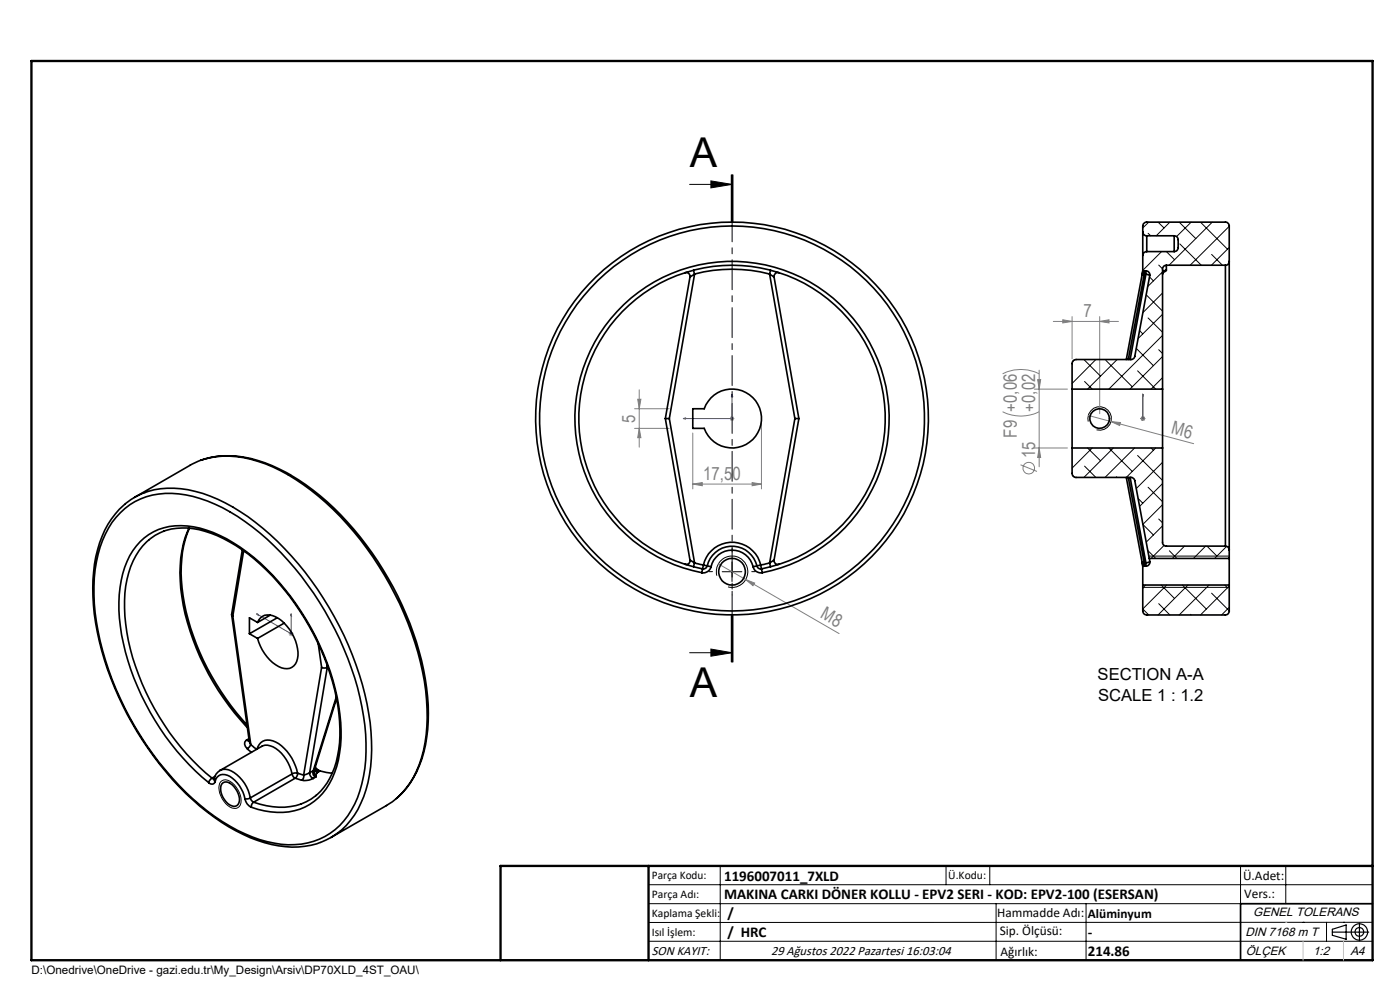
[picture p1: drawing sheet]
<svg xmlns="http://www.w3.org/2000/svg" width="297mm" height="210mm" viewBox="0 0 297 210" stroke-linecap="round" stroke-linejoin="round" font-family="sans-serif">
<g fill="none" stroke="#808080" stroke-width=".21">
<path d="M212.7 79.3a8.6 8.6 0 0 1 7.8 0M220.5 78.5v20.5M223.4 68.2h13.9M225.5 67.8l1.9 .4-1.9 .3zM227.4 67.2v8.9M233.3 68.2l2-.4v.7zM233.3 67.2v20.6M134.6 86.7h7.4M134.6 90.9h7.4M135.3 84.7h.7l-.4 2zM135.6 90.9l.4 1.9h-.7zM135.6 82.7v12.2"/>
<path d="M147 91.9v11.8M154.8 88.8h1M154.9 88.4l.7 .7M155.3 88.3v1M155.6 88.4l-.7 .7M161.5 89.8v13.9M212.7 87.3a8.6 8.6 0 0 0 7.8 0M216.5 98.6l3.5 1.4M219.4 82.5h7M219.4 95h7M220.1 80.5h.7l-.3 2zM220.5 95l.3 2h-.7z"/>
<path d="M230.9 88.1l4.8 1.3M235.7 89.4l2 .2-.2 .7zM235.7 89.4l17.5 4.7M241.9 88.8h1.1M242.1 88.4l.7 .7M242.4 88.3v1M242.8 88.4l-.7 .7M147 102.7l2-.3v.6zM147 102.7h14.5M152.4 119.6l5.8 3.3M159.6 102.4l1.9 .3-1.9 .3zM61.2 134.4h1.1"/>
<path d="M61.4 134.1l.7 .7M61.8 133.9v1M62.1 134.1l-.7 .7M158.2 122.9l1.9 .8-.4 .5zM158.2 122.9l19.8 11.5"/>
<circle cx="218.3" cy="99.3" r="1.23"/>
</g>
<g fill="none" stroke="#000" stroke-width=".21">
<path d="M146.3 39.1h9M150.8 38.4l4.5 .7-4.5 .8zM155.1 37.1v10M155.3 37.1v10M155.5 37.1v10M230.9 89.4a2.5 2.5 0 0 1 2.2-3.1 2.5 2.5 0 0 1 2.7 2.7 2.5 2.5 0 0 1-3.2 2.2M155.3 119.2v4.2M243.7 118h17.1M146.3 138.5h9M150.8 137.7l4.5 .8-4.5 .7zM152.1 122.1a3.3 3.3 0 0 1 2.9-4.1 3.3 3.3 0 0 1 3.6 3.6 3.3 3.3 0 0 1-4.2 2.9M153.2 121.3h4.2"/>
<path d="M155.1 130.4v10M155.3 130.4v10M155.5 130.4v10zM242.4 120.1h.7M242.4 124.6h18.4M46.8 165.8a1.69 1.69 0 0 1 2.4 .2 4.7 4.7 0 0 1 1.8 4.8 1.57 1.57 0 0 1-2.7 .1 4.9 4.9 0 0 1-1.7-4.8zM137.6 187.7h153.6M137.6 191.7h153.6M137.6 199.7h153.6M152.8 183.7v20M200.7 183.7v4M210 183.7v4"/>
<path d="M211.3 191.7v12M230.4 191.7v12M263.2 183.7v20M272.8 183.7v8M276.4 195.6h.1M281.4 195.6v4.1M285 195.6h.1M291.2 195.6l-153.6 .1"/>
</g>
<g fill="none" stroke="#000" stroke-width=".25">
<path d="M282.6 197.7h7.8M282.6 197.1l3-.9v3l-3-.8zM288.4 195.8v3.8M106.2 203.7h185"/>
<circle cx="288.4" cy="197.7" r="1.74"/>
<circle cx="288.4" cy="197.7" r=".93"/>
</g>
<path d="M145 88.8l.5-.2v.3zM155.3 83.6l.1 .5h-.2zM155.3 83.6v5.2h-10.3M242.4 83.6v.5v-.5M242.4 88.6v.3zM242.4 83.6v5.2M242.4 88.8h.1M54.4 130.2l.4 .1v.2zM54.4 130.2l7.4 4.2v-4.2M61.8 130.2v.5l-.1-.1z" fill="none" stroke="#00f" stroke-width=".21"/>
<path d="M155.3 117.1v-.8M151.1 121.3h-.7M155.3 125.4v.8M159.5 121.3h.7" fill="none" stroke="#000" stroke-width=".21" stroke-dasharray="15.2 1.3 1.3 1.3"/>
<path d="M155.3 37.1v103.3" fill="none" stroke="#000" stroke-width=".21" stroke-dasharray="6.3 1.3 1.3 1.3" stroke-dashoffset="2.3"/>
<path d="M291.2 191.7h-28v12" fill="none" stroke="#000" stroke-width=".35"/>
<path d="M6.7 12.9h284.5v190.8h-284.5zM137.6 183.7v20M291.2 183.7h-185v20" fill="none" stroke="#000" stroke-width=".5"/>
<path d="M276.4 199.7v4M285 199.7v4" fill="none" stroke="#c0c0c0" stroke-width=".21"/>
<path d="M272.8 195.6h.1" fill="none" stroke="#c0c0c0" stroke-width=".25"/>
<path d="M150.8 38.4l4.5 .7-4.5 .8zM150.8 137.7l4.5 .8-4.5 .7z" fill="#000"/>
<g fill="#00f">
<path d="M155.3 83.6l.1 .5h-.2zM145 88.8l.5-.2v.3z"/>
<path d="M61.8 130.2v.5l-.1-.1zM54.4 130.2l.4 .1v.2zM242.4 83.6v.5zM242.4 88.6v.3zM242.4 83.6v.5zM242.4 88.6v.3z"/>
</g>
<g fill="#808080">
<path d="M158.2 122.9l1.9 .8-.4 .5z"/>
<path d="M235.7 89.4l2 .2-.2 .7z"/>
<path d="M147 102.7l2-.3v.6zM159.6 102.4l1.9 .3-1.9 .3z"/>
<path d="M220.1 80.5h.7l-.3 2zM220.5 95l.3 2h-.7z"/>
<path d="M135.3 84.7h.7l-.4 2zM135.6 90.9l.4 1.9h-.7z"/>
<path d="M225.5 67.8l1.9 .4-1.9 .3zM233.3 68.2l2-.4v.7z"/>
</g>
<g fill="none" stroke="#000" stroke-width=".35">
<path d="M145.3 57.8a.82 .82 0 0 1 1.1 1M146.4 58.8l-5.3 30M147.1 57.3l.3 .8M147.4 58.1l-1 .7M147.4 58.1a31.4 31.4 0 0 1 15.9 0M147.4 58.1l-5.4 30.7M163.3 58.1l.9 .7M163.3 58.1l5.3 30.7M163.5 57.3l-.2 .8M164.2 58.8l5.3 30M165.3 57.8a.85 .85 0 0 0-1.1 1M242.4 49.2a.84 .84 0 0 0 .9 .8"/>
<path d="M242.4 49.2v5M242.4 49.2v-1.3a.84 .84 0 0 1 .9-.8h16.7a.85 .85 0 0 1 .8 .8v7.5M242.4 57.5l-.1 .8M242.4 57.4v.1M242.4 57.5h.7M242.4 54.2v3.3M242.4 57.5l-3.5 18.8M242.7 57.5v.7M242.7 58.2l-.4 .1M242.7 58.2h.4M242.7 58.2l-3.3 18.1M243.1 57.5a.85 .85 0 0 1 .8 .9"/>
<path d="M243.1 58.2l.8 .2M243.1 57.5v.7M243.1 58.2l-3.4 18.1M243.3 53.4a.84 .84 0 0 0-.9 .8M243.3 50v3.4M243.3 53.4h5.8M243.3 50h5.8M243.9 58.4l-3.2 17.2a.79 .79 0 0 1-.8 .7h-11.6a.84 .84 0 0 0-.9 .8v5.4M247.4 57.3a.78 .78 0 0 0-.8 .8l.2-.5M247.4 56.3a.79 .79 0 0 0-.8 .8v25.4M247.4 56.3v1M247.4 57.3l-.7 .4"/>
<path d="M247.4 56.3h12.6M249.1 50a.84 .84 0 0 1 .8 .9v1.6a.84 .84 0 0 1-.8 .9M249.1 50v3.4M260 56.3v59.5M260.8 55.4a.78 .78 0 0 1-.8 .9M260.8 55.4v61.3M42.7 97.6a20.2 20.2 0 0 1 15 1.2 50.5 50.5 0 0 1 19.9 16.7 64.4 64.4 0 0 1 13.2 34 27.5 27.5 0 0 1-3.8 16.6l-1.6 2.1-1.3 1.1M141.1 88.8h.9M141.1 88.8l5.3 30M142 88.8l5.4 30.6M147 86.7h2.4a6.3 6.3 0 0 1 9.6-2.9 6.3 6.3 0 0 1 0 10 6.3 6.3 0 0 1-9.6-2.9h-2.4zM168.6 88.8h.9"/>
<path d="M168.6 88.8l-5.3 30.6M169.5 88.8l-5.3 30M227.4 95v5.4a.84 .84 0 0 0 .9 .9h11.6a.88 .88 0 0 1 .8 .6l3.1 16.6M227.4 82.5v12.5M227.4 82.5h19.2M227.4 95h19.2M246.6 95v20a.74 .74 0 0 0 .8 .8h12.6M246.6 82.5v12.5M25.5 108.8a14.8 14.8 0 0 1 13.9-3.8 37.8 37.8 0 0 1 18.8 10.8 66.6 66.6 0 0 1 19.2 38 30.8 30.8 0 0 1-2.2 16.8 14.8 14.8 0 0 1-17 8.2 35.7 35.7 0 0 1-17.3-9.3 66.8 66.8 0 0 1-20.7-39.5 29.6 29.6 0 0 1 2.8-18l.8-1.2zM26.5 107a19 19 0 0 0-6.2 11.1 47.2 47.2 0 0 0 3.2 25.7 66.2 66.2 0 0 0 21.9 29.5 29 29 0 0 0 17.9 6.4 14.6 14.6 0 0 0 4.6-1M26.5 106.9a15.5 15.5 0 0 1 13.4-3 36.8 36.8 0 0 1 17.4 9.5 68.4 68.4 0 0 1 21.2 39.9 31.3 31.3 0 0 1-2.6 18.4 14.9 14.9 0 0 1-7.9 7M28.5 105.5l11.8-6.8a17.2 17.2 0 0 1 14.5-.8 43.3 43.3 0 0 1 17.4 11.7 68.8 68.8 0 0 1 18.1 36.9 31.3 31.3 0 0 1-2.6 18.4 15.3 15.3 0 0 1-5.7 6l-11.8 6.8"/>
<path d="M34.7 112.7a15 15 0 0 1 11.4 .9 42.8 42.8 0 0 1 17.4 15.9 49.1 49.1 0 0 1 8.6 25.1 18.7 18.7 0 0 1-4.1 13.2l-1 1M34.7 112.7a12.3 12.3 0 0 0-7.4 8.8 32.8 32.8 0 0 0 .9 18.1 53.8 53.8 0 0 0 16.8 25.5M40.1 112a25.1 25.1 0 0 0-1.5 14.6 53.4 53.4 0 0 0 13.9 27.7M40.2 112.1a26.8 26.8 0 0 0-1.1 15.9 54.3 54.3 0 0 0 13.3 25.8M51.4 116.7l-2.3 13.6 .3 .4M51.7 116.9l-2.3 13.8M146.4 118.8a.79 .79 0 0 1-1.1 .9M146.4 118.8l1 .6M147.4 119.4l-.3 .8M147.4 119.4l1.8 .5M149.2 119.9l-.2 .8M149.2 119.9l.8 .1"/>
<path d="M149.2 119.9a6.2 6.2 0 0 1 6.1-4.9 6.2 6.2 0 0 1 6.1 4.9M161.4 119.9l.1 .8M161.4 119.9l-.8 .1M163.3 119.4l.2 .8M163.3 119.4l-1.9 .5M164.2 118.8l-.9 .6M164.2 118.8a.81 .81 0 0 0 1.1 .9M238.9 101.3l3.5 18.7M239.4 101.3l3.3 18.1M239.7 101.3l3.4 18.1M242.3 119.2l.1 .9M242.3 119.2l.4 .2"/>
<path d="M242.3 119.2l.1 .8M242.7 119.4v.7M242.7 119.4h.4M243.1 119.4v.7M243.8 118.5l.1 .6M243.8 118.5h17M243.9 119.1a.8 .8 0 0 1-.8 1M243.9 119.1l-.8 .3M260 115.8a.84 .84 0 0 1 .8 .9M260.8 118.5v5.6M260.8 116.7v1.8M49.1 130.4l3.8 26.8 .3 .7"/>
<path d="M49.4 130.7l3.8 27.2M52.9 134.4l1.7 1M54.6 132a2.49 2.49 0 0 1 3.9-1.2 9.3 9.3 0 0 1 4.6 8.9 2.5 2.5 0 0 1-4 1.7 9.6 9.6 0 0 1-4.5-6M54.6 132l-1.7-1v3.4M57.3 130.5l-2.7 1.5M58.8 131l-5.9 3.4M60.3 132.2l-5.7 3.2M67.5 136.6l.7 5M148.9 121.5a33.3 33.3 0 0 1-21.3-51.2 33.3 33.3 0 0 1 55.4 0 33.3 33.3 0 0 1-21.3 51.2M149 120.7a32.5 32.5 0 0 1-20.8-50 32.5 32.5 0 0 1 54.1 0 32.5 32.5 0 0 1-20.8 50M149 120.7l-.1 .8M150 120l.8 .2"/>
<path d="M150 120a5.4 5.4 0 0 1 5.3-4.1 5.4 5.4 0 0 1 5.3 4.1M150 120a.94 .94 0 0 1-1 .7M150.8 120.2a4.6 4.6 0 0 1 4.5-3.5 4.6 4.6 0 0 1 4.5 3.5M150.8 120.2a1.72 1.72 0 0 1-1.9 1.3M159.8 120.2a1.67 1.67 0 0 0 1.9 1.3M160.6 120l-.8 .2M160.6 120a.87 .87 0 0 0 .9 .7M161.5 120.7l.2 .8M242.4 124.1v5.5a.84 .84 0 0 0 .9 .8h16.7a.84 .84 0 0 0 .8-.8v-5.5M242.4 120.1v4M242.4 120v.2M242.4 124.1h18.4"/>
<path d="M242.4 120.1h.7M52.3 157h-.1a1.13 1.13 0 0 0 .3 1.8M52.3 157l.6 .2M52.5 158.8l.8 .8M52.8 156.7l-.5 .3M53.2 157.9l-.7 .9M53.2 157.9l1.2 1.1M54.5 158.9a2.51 2.51 0 0 1 4-1.5 9.8 9.8 0 0 1 4.6 6.6M68.2 141.6l.5 .1 .7-.1M68.2 141.6l-3.8 22.8M69.3 140.9l.1 .7M69.4 141.6l-3.7 22.3"/>
<path d="M69.5 141.5l-.1 .1M71.3 147.9l-4.8 15.6M71.4 148.2l-4.7 15.1M44.3 166a53.8 53.8 0 0 1-19-34.9 22.9 22.9 0 0 1 2.9-14.3 12 12 0 0 1 12.9-5 29.6 29.6 0 0 1 14.1 7.6 53.8 53.8 0 0 1 17.1 33.9 21.6 21.6 0 0 1-3.1 14 12.1 12.1 0 0 1-13.1 4.7l-2.8-.8M45 165.1l-.6 .5-.1 .4M45 165.1l.4 .1M45.4 165.3a2.48 2.48 0 0 1 1.7-2.1 2.48 2.48 0 0 1 2.6 .7 8.2 8.2 0 0 1 3.4 5.4M45.4 165.3h.1M45.4 165.3l.2 .5M45.6 164.7l-.6 .4M45.6 165.8a.76 .76 0 0 1-.6 .5 .76 .76 0 0 1-.7-.3M45.6 165.8a1.88 1.88 0 0 1 3.2-1.1 7.4 7.4 0 0 1 3.2 4.7"/>
<path d="M46.7 163.4l8.8-5.1a3.7 3.7 0 0 1 4.2 1.5l1.4 2 .8 2.4M47.3 166a1.84 1.84 0 0 1 2.3 .8 3.5 3.5 0 0 1 .9 3.8 1.42 1.42 0 0 1-2.1-.1 3.8 3.8 0 0 1-1.3-4.2zM52 169.4a2.39 2.39 0 0 0 1.3 1.8M53.1 169.3l-.6 .2-.5-.1M53.1 169.3l.3 .5 .4 .4M53.8 170.2l-.5 .6v.4M61.9 164.2a1.08 1.08 0 0 0 .8 .9M61.9 164.2l-8.8 5.1M62.7 165.1l1.3 .4M62.7 165.1l-8.9 5.1M63.1 164l1.3 .4M63.1 164h-.6l-.6 .2"/>
<path d="M63.1 164v.5l-.4 .6M64.4 164.4a.95 .95 0 0 1-.4 1.1M65.7 163.9l-1.3 .5M65.7 163.9a1.25 1.25 0 0 0 .8 1.2M66.5 165.1l-1 .4h-1.5M66.5 163.5a.98 .98 0 0 0 .5 1.3M66.5 163.5l-.8 .4M66.6 163.6l.1 .1M66.7 163.7l.3 .8M66.7 163.3l.2 .2M66.7 163.3v.3M66.7 163.3l-.2 .2"/>
<path d="M66.8 162.9l.4 .5M66.9 162.7l.5 .6M66.9 163.5l-.2 .1M66.9 163.5l.1 .1M67 164.5v.3M67 163.6h-.4M67 164.8l-.5 .3M67 163.6l.3 .3M67.1 168.7a12 12 0 0 1-10.6 2.2l-2.7-.7M67.2 163.4l-.3 .1M67.3 163.9l-.3 .6M67.4 163.3l-.2 .1"/>
<path d="M67.4 163.3l.5 .2M67.9 163.5l2.6 .5M67.9 163.5l-.6 .4"/>
<circle cx="155.3" cy="88.8" r="41.7"/>
<circle cx="155.3" cy="88.8" r="40.8"/>
<circle cx="233.3" cy="88.8" r="2.09"/>
<circle cx="155.3" cy="121.3" r="2.83"/>
</g>
<g fill="none" stroke="#000" stroke-width=".21">
<path d="M243.6 49.5l.5 .5M243.7 47.1l-1.3 1.3M243.9 58.8l.8 .8M245.7 47.1l1.2 1.3M245.8 56.2l.8 .8M246.4 53.4l-4 4 .2 .1M246.6 57.7l-3.1 3.1M247.4 53.4l1.8 1.7M248.2 47.1l-2.9 2.9M250.2 47.1l3.5 3.5M250.3 51.7l4.5 4.6M252.7 47.1l-3.1 3.1"/>
<path d="M254.8 47.2l5.6 5.7M257 54l2.3 2.3M257.2 47.1l-9.2 9.2M260.8 48l-8.3 8.3M260.8 52.5l-3.8 3.8M227.9 76.4l-.4 .4M229.9 76.3l3.6 3.5M232.5 76.3l-5.1 5M234.6 76.4l5.6 5.6M237 76.3l-6.3 6.2M241.1 73.9l3.6 3.7M241.3 78.7l3.9 3.8"/>
<path d="M241.8 70.1l.6 .7M243.2 62.5l3.4 3.5M243.6 67.4l3 3.1M245.8 74.2l.8 .8M246.6 62.2l-4.1 4.1M246.6 66.7l-5.2 5.1M246.6 71.1l-11.4 11.4M246.6 75.6l-6.9 6.9M230.1 80.9l1.6 1.6M230.1 98.9l2.4 2.4M230.7 95l2.8 2.7M231.7 95l-4.3 4.3"/>
<path d="M235.2 95l5 5M236.2 95l-6.3 6.3M240.7 95l-6.3 6.3M241.3 96.6l5.3 5.3M244.2 95l.5 .5M245.2 95l-6.3 6.3M246.6 80.1l-2.4 2.4M246.6 98.1l-5.5 5.5M227.5 100.8l.4 .4M236.8 101.1l.2 .2M241.4 105.7l1 1M242.5 111.3l2.2 2.2"/>
<path d="M243.5 116.8l1.7 1.7M243.6 103.4l3 3M245.8 110.1l.8 .8M246.6 102.6l-4.8 4.8M246.6 107.1l-4.1 4.1M246.6 111.5l-3.4 3.5M246.9 115.7l-2.7 2.8M248.1 116.8l1.6 1.7M251.3 115.8l-2.6 2.7M255.8 115.8l-2.6 2.7M256 115.8l2.2 2.2M260.2 115.9l-2.5 2.6"/>
<path d="M242.4 124.7h.1M243 124.1l-.6 .6M245.8 128l2.4 2.4M246.3 124.1l2.9 2.9M247.5 124.1l-5.1 5.1 1.3 1.2M250.8 124.1l5.1 5.1M252 124.1l-6.3 6.3M252.6 130.3l.1 .1M256.5 124.1l-6.3 6.3M257 125.8l3.8 3.8M259.8 124.1l.6 .6M260.8 124.3l-6.1 6.1"/>
<path d="M260.8 128.8l-1.6 1.6"/>
</g>
<g font-size="8.7">
<text x="146.3" y="35.5">A</text>
<text x="146.3" y="147.9">A</text>
</g>
<g font-size="3.9" fill="#808080">
<text x="229.9" y="67.3">7</text>
<text x="134.8" y="89.8" transform="rotate(-90 134.8 89.8)">5</text>
<text x="219.6" y="87.3" transform="rotate(-90 219.6 87.3)">+0,02</text>
<text x="215.7" y="92.8" transform="rotate(-90 215.7 92.8)">F9 +0,06</text>
<text x="248.3" y="91.9" transform="rotate(15 248.3 91.9)">M6</text>
<text x="149.2" y="101.8">17,50</text>
<text x="219.6" y="97.3" transform="rotate(-90 219.6 97.3)">15</text>
<text x="173.9" y="131" transform="rotate(30 173.9 131)">M8</text>
</g>
<g font-size="3.5">
<text x="232.9" y="144.3">SECTION A-A</text>
<text x="233" y="148.8">SCALE 1 : 1.2</text>
</g>
<g font-size="3.2">
<text x="153.6" y="190.8">MAKINA CARKI DÖNER KOLLU - EPV2 SERI - KOD: EPV2-100 (ESERSAN)</text>
<text x="153.6" y="186.8">1196007011_7XLD</text>
<text x="154.3" y="194.8">/</text>
<text x="154.3" y="198.8">/ HRC</text>
<text x="230.8" y="198.7">-</text>
<text x="230.8" y="202.8">214.86</text>
</g>
<g font-size="2.8">
<text x="263.7" y="186.7">Ü.Adet:</text>
<text x="263.9" y="190.5">Vers.:</text>
<text x="211.5" y="194.5">Hammadde Adı:</text>
<text x="230.8" y="194.7">Alüminyum</text>
<text x="138.3" y="202.6">SON KAYIT:</text>
<text x="163.6" y="202.6">29 Ağustos 2022 Pazartesi 16:03:04</text>
<text x="212.1" y="198.4">Sip. Ölçüsü:</text>
<text x="212.2" y="202.7">Ağırlık:</text>
</g>
<g font-size="2.6">
<text x="265.9" y="194.4">GENEL TOLERANS</text>
<text x="264.2" y="198.5">DIN 7168 m T</text>
<text x="264.3" y="202.6">ÖLÇEK</text>
<text x="278.5" y="202.6">1:2</text>
<text x="286.5" y="202.6">A4</text>
</g>
<g font-size="2.5">
<text x="138.3" y="186.4">Parça Kodu:</text>
<text x="138.3" y="190.5">Parça Adı:</text>
<text x="201.2" y="186.5">Ü.Kodu:</text>
<text x="138.3" y="194.5">Kaplama Şekli:</text>
<text x="138.3" y="198.6">Isıl İşlem:</text>
<text x="6.7" y="206.7">D:\Onedrive\OneDrive - gazi.edu.tr\My_Design\Arsiv\DP70XLD_4ST_OAU\</text>
</g>
</svg>
